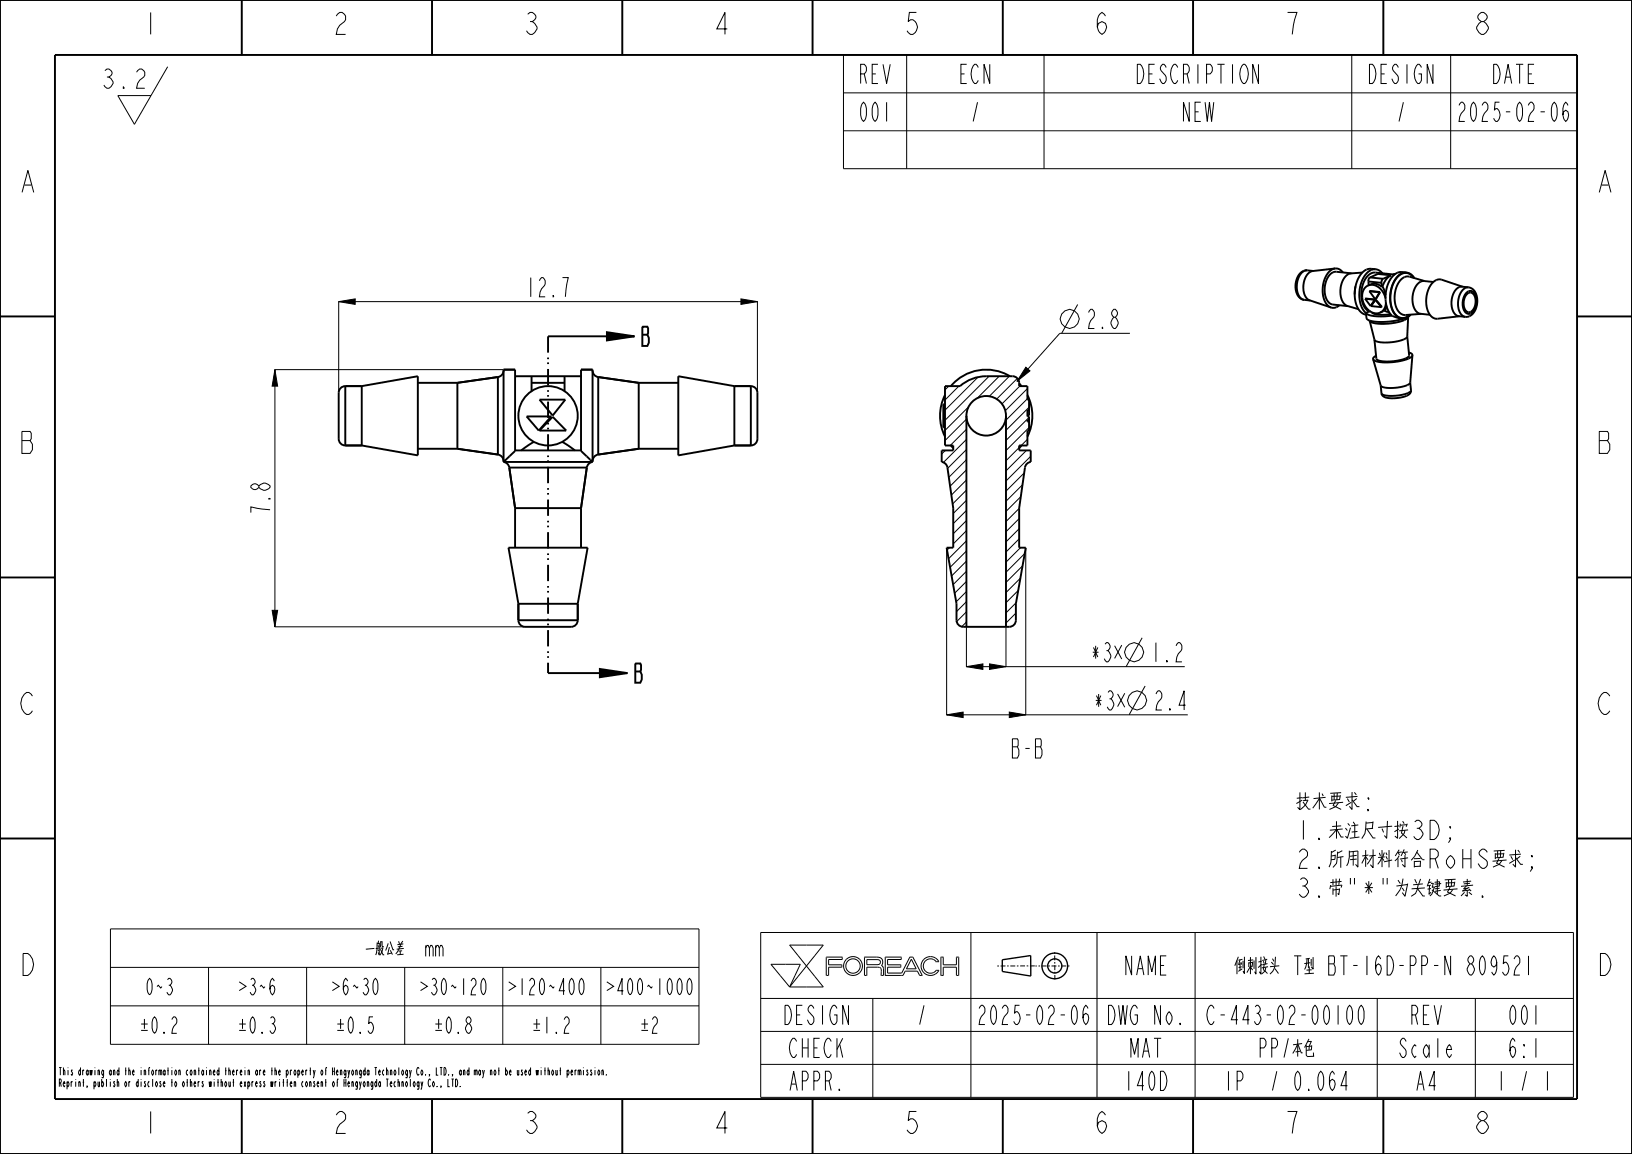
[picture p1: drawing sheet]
<svg xmlns="http://www.w3.org/2000/svg" width="297mm" height="210mm" viewBox="0 0 297 210" stroke-linecap="round" stroke-linejoin="round" font-family="sans-serif">
<g fill="none" stroke="#000" stroke-width=".18">
<path d="M19.1 12.9l.4-.3a.82 .82 0 0 1 .9 .8l-.6 .6a1.58 1.58 0 0 1 .8 1.2 1.2 1.2 0 0 1-1.1 .9l-.6-.6M19.5 14h.3M22.4 15.8l.2 .3h-.2zM24.9 13.1l.5-.5h.4l.5 .5a1.35 1.35 0 0 1-.9 1.5l-.4 .6-.1 .9h1.4M30.5 12.1l-6 10.5-3.1-5.2h6.1M153.5 10h133.5v20.7h-133.5zM153.5 16.9h133.5M165 10v20.7M190 10v20.7M246 10v20.7M264 10v20.7M153.5 23.8h133.5"/>
<path d="M61.6 54.9l3-.5v1zM61.6 54.8v16.6M61.6 54.9h76.2M134.8 54.4l3 .5-3 .5zM137.8 54.8v16.6M196.1 55.4l-2.9 5.3M50 67.3h41.6M50 67.3l.5 3h-1zM50 67.3v46.8M172.7 70.3l-.7 .7M174.5 70.3l-2.5 2.5M175.9 76.3l-3.9 3.9"/>
<path d="M175.9 78.1l-3 3M175.9 80l-4.2 4.2M176.3 74l-4.3 4.3M178 68.6l-6 6M180 68.5l-8 8M181.8 68.5l-3.9 4M183.7 68.5l-3.7 3.6M185.2 68.8l-3.8 3.8M185.6 70.3l-3.3 3.2M186.7 66.8l.7 .7-2.3 1.9zM187 72.6l-3.9 3.9M187 79.9l-1.1 1.2"/>
<path d="M187 70.7l-4 4M187.3 74.1l-4.2 4.2M187.3 76l-4.2 4.2M187.3 77.8l-4.2 4.2M205.6 60.7h-12.7l-7.8 8.7M172 82l-.6 .6M172.3 99.7v30.4M172.8 99.7l-.4 .4M175.9 98.4l-3.3 3.3M175.9 91l-2.4 2.4M175.9 92.9l-2.4 2.4M175.9 94.7l-2.4 2.4"/>
<path d="M175.9 96.6l-2.4 2.4M175.9 81.8l-3.5 3.4M175.9 83.7l-3.2 3.2M175.9 85.5l-3 3M175.9 87.4l-2.8 2.7M175.9 89.2l-2.5 2.5M185.5 81.4l-2.4 2.4M185.5 92.5l-2.4 2.4M185.5 94.4l-2.4 2.4M185.5 96.2l-2.4 2.4M185.5 98.1l-2.4 2.4M185.7 99.7l-2.6 2.6"/>
<path d="M185.8 90.4l-2.7 2.7M186.1 88.2l-3 3M186.4 86.1l-3.3 3.3M186.7 99.7v30.4M186.8 82l-3.7 3.7M187.6 83l-4.5 4.5M49.5 111.1h1l-.5 3zM50 114.1h45.5M175.9 113.2l-.9 .8M175.9 100.3l-3 2.9M175.9 104l-2.4 2.4M175.9 107.7l-1.9 1.8"/>
<path d="M175.9 102.1l-2.7 2.7M175.9 105.8l-2.2 2.1M175.9 114.1v7.3M175.9 111.3l-1.8 1.8M175.9 109.5l-1.8 1.8M183.1 114.1v7.3M184.9 111.6l-1.8 1.8M184.9 109.7l-1.8 1.8M185.3 107.5l-2.2 2.2M185.7 105.2l-2.6 2.6M186.1 103l-3 3M186.5 100.7l-3.4 3.4"/>
<path d="M172.3 130.1l3-.5v1zM172.3 130.1h43.9M175.9 121.3l3-.5v1zM175.9 121.3h39.7M180.1 120.8l3 .5-3 .5zM183.7 129.6l3 .5-3 .5zM20.1 169h107.1v21h-107.1zM20.1 176h107.1M37.9 176v14M55.8 176v14M73.6 176v14M78.1 172.5l.3-.5h.2l.2 .5v1.5"/>
<path d="M79.3 172.5l.2-.5h.2l.2 .5v1.5M79.3 172v2M79.9 172.5l.3-.5h.2l.2 .5v1.5M91.5 176v14M109.3 176v14M138.4 169.7h147.9v30h-147.9zM140.3 175.5h5.3l-1.9 4.1zM143.7 172h6.1l-3 3.8zM146.8 175.8l3 3.8h-6.1M146.8 175.8l-3.1 3.8M150.8 177.5v-1.5h2.4v-.4h-2.4v-1h2.4l.1-.4h-2.9v3.3h.4M157.8 174.6l2.1 .1 .3 .1v.4l-.4 .3h-2z"/>
<path d="M157.8 177.5v-1.5h1.9l.4 .1 .2 .2 .1 1.2h.4M160.8 177.5v-1.3l-.4-.5 .2-.6-.2-.7-.7-.2h-2.3l-.1 3.3h.5M164.3 177.5h.1M165.9 174.6l.8 1.7h-1.7zM166.1 174.2h-.5l-1.5 2.9h-2.6v-1.1h2.4v-.4h-2.4v-1h2.5v-.4h-2.9v3.3h3.2M166.1 174.2h.1M166.1 174.2l1.7 3.3h-.4l-.4-.8h-2.3l-.4 .8M170.4 175l-.7-.5h-.8l-.6 .5-.3 .8 .3 .8 .6 .4h.8l.7-.4M170.4 176.6h.1M170.4 175h.1M170.4 176.6h.4M170.4 175h.5l-.4-.5-.5-.3-.7-.1-.7 .1-.5 .4-.3 .5-.2 .5 .1 .7 .5 .8 1 .4 1-.2 .7-.7"/>
<path d="M170.8 176.6h.1M171.2 174.2h.5v1.4h2.4v-1.4h.4v3.3h-.4v-1.5h-2.4v1.5h-.5zM176.7 169.7v30M199.6 169.7v30M217.5 169.7v30M20.1 183h107.1M138.4 181.7h147.9M138.4 187.7h147.9M138.4 193.7h147.9M158.8 181.7v18M250.6 181.7v18M268.5 181.7v18"/>
<circle cx="194.6" cy="58" r="1.72"/>
<circle cx="155.2" cy="175.8" r="1.31"/>
<circle cx="155.2" cy="175.8" r="1.71"/>
</g>
<path d="M61.6 54.9l3-.5v1zM134.8 54.4l3 .5-3 .5zM50 67.3l.5 3h-1zM110.5 60.5l5 .7-5 .8zM186.7 66.8l.7 .7-2.3 1.9zM49.5 111.1h1l-.5 3zM109.2 121.7l5 .8-5 .7zM172.3 130.1l3-.5v1zM175.9 121.3l3-.5v1zM180.1 120.8l3 .5-3 .5zM183.7 129.6l3 .5-3 .5z" fill="#000"/>
<g fill="none" stroke="#000" stroke-width=".35">
<path d="M0 0h297v210h-297zM10 10h277v190h-277zM44 .1v10M78.6 .1v10M113.2 .1v10M147.9 .1v10M182.5 .1v10M217.1 .1v10M251.7 .1v10M0 57.6h10M236.6 49.8l.6-.5 .7-.1a2.31 2.31 0 0 0-1.9 2.4 2.5 2.5 0 0 0 1.3 3h.1a2.5 2.5 0 0 1-1.6-3.3l.3-.8zM246.7 52.1l-.2 1.5"/>
<path d="M248.4 54.4l1.9 .1-.8 1.1M248.4 54.4l1 1.3M248.4 54.4l1.8 .1M248.6 56.9v.1M248.6 56.9a3.2 3.2 0 0 0 2.6 .7l2.1-.2M248.6 57l.1 .9a2.04 2.04 0 0 0 1.9 .7l1.9-.1a11.5 11.5 0 0 0 3.4-.7M249 51.2l.1 .7M249 51.2l2.4 .3M249.2 56.7h.2M249.2 56.7l-.6 .2M249.2 53l1.9 .2M249.2 53l2 .1"/>
<path d="M249.2 53l1.1 1.5 .8-1.3M249.3 50.5l-.2 .3-.1 .4M249.3 50.5l2.4 .2M249.4 51.8a1.97 1.97 0 0 1 2.1 .4M249.5 55.6l-.1 .1M249.5 48.9a3 3 0 0 0-2.7 2.6 5.2 5.2 0 0 0 1.1 5.5l.7 .3M249.6 56.8a4.6 4.6 0 0 0 3.5 .4M250.2 54.5l-.8 1.2M250.3 54.6l.1-.1 1.1 1.4h-.1M250.3 54.6l-.8 1.1 1.9 .2M250.3 54.6l1.1 1.3M251.2 53.1l-.8 1.3-.2 .1"/>
<path d="M251.2 53.1l-.1 .1M251.4 51.5l.1 .7M251.6 49.7a1.84 1.84 0 0 0-3.2 .4 5.9 5.9 0 0 0 .1 6.8l.1 .1M251.6 52.1l-.1 .1M251.6 52.1l.6 1.6M251.7 50.7l-.2 .3-.1 .5M253.1 50.1a3.3 3.3 0 0 0-1.5 2M253.1 50.1l-2.3-.3-1.5 .7M253.1 50.1l-1.4 .6M253.8 50l-3.5-.4a2.64 2.64 0 0 0-2.3 2.3 4.4 4.4 0 0 0 .9 4.6l.3 .2M255.1 49.5a3.1 3.1 0 0 0-2.7 2.7 5.3 5.3 0 0 0 1 5.3l1.5 .4M255.9 57.8l.8-.5z"/>
<path d="M256.3 57.6a3.2 3.2 0 0 1-2.6 1.2l-.7 .1a5.4 5.4 0 0 1-3.7-.5v-.1M256.5 50.4a2.27 2.27 0 0 0-2.4 1.9 4.3 4.3 0 0 0 .9 4.9l.8 .1M257.3 50.6a1.84 1.84 0 0 0-1.7-.9 1.84 1.84 0 0 0-1.6 1.1 5.8 5.8 0 0 0 0 6.5 1.69 1.69 0 0 0 2.6 0M257.4 50.6a1.86 1.86 0 0 0-1.7-1 1.86 1.86 0 0 0-1.7 1 5.9 5.9 0 0 0 0 6.8 1.63 1.63 0 0 0 1.9 .4M266.3 52.7a1.45 1.45 0 0 1 1.5-.3 1.45 1.45 0 0 1 .9 1.3 3 3 0 0 1-1.7 4 1.57 1.57 0 0 1-1.6-1.7 3.9 3.9 0 0 1 .9-3.3zM266.9 53.3a1.02 1.02 0 0 1 1.1-.3 1.02 1.02 0 0 1 .6 1 2.58 2.58 0 0 1-1.1 3.1 1.41 1.41 0 0 1-1.3-1.7 2.96 2.96 0 0 1 .7-2.1zM267 53.5a.87 .87 0 0 1 .9-.2 .87 .87 0 0 1 .6 .9 2.14 2.14 0 0 1-1.1 2.6 1.49 1.49 0 0 1-1-2l.2-.7zM287 57.6h10M62.8 70.3a1.2 1.2 0 0 0-1.2 1.2v8.4a1.2 1.2 0 0 0 1.2 1.2M62.8 70.3v10.8M62.8 70.3h3M90.6 68.6l-7.4 1.1"/>
<path d="M90.6 68.6v14.1M91.6 67.4a1.2 1.2 0 0 1-1 1.2M91.6 67.3h2.1v14.8l-2.1 2zM93.7 68.5h12M95.8 75.8h4.5l-2.3 2.6zM96.7 68.5v2.7M96.7 69.7h6M98.2 72.7h4.7l-2.3 2.9zM99.7 61.2h15.8M100.6 75.8l2.4 2.6h-4.8zM102.7 68.5v2.7M105.7 67.3h2.1v16.8l-2.1-2z"/>
<path d="M107.8 67.4a1.2 1.2 0 0 0 1.1 1.2M108.9 68.6v14.1M108.9 68.6l7.3 1.1M110.5 60.5l5 .7-5 .8zM133.6 70.3h3M136.6 70.3v10.8M136.6 70.3a1.2 1.2 0 0 1 1.2 1.2v8.4a1.2 1.2 0 0 1-1.2 1.2M171.7 77.7h.3M171.7 77.4h.3M171.7 77.1h.3M171.7 76.8h.3M171.7 76.3h.3"/>
<path d="M171.7 76.1h.3M171.7 75.7h.3M171.7 75.6h.3M171.7 75.5h.3M171.7 75.2h.3M171.7 74.9h.3M171.7 74.5h.3M171.7 74.3h.3M171.7 73.9h.3M171.7 73.7h.3M172 71.9a8.4 8.4 0 0 0 0 7.5M172 73.6h-.3v4.2h.3"/>
<path d="M175.9 75.7v38.4M183.1 75.7v38.4M183.8 68.5a8.4 8.4 0 0 0-10.8 1.8M185.5 69.8l.4 .5M187 71.9a8.4 8.4 0 0 1 0 7.5M187.3 74.6h-.3v1.2h.3v2.6h-.3v2.7h-1.5v.9h2.1v2.1a1.2 1.2 0 0 0-1.1 1l-1 7.4v7.2h1.2l-1.8 10.2v3a1.2 1.2 0 0 1-1.2 1.2h-8.4a1.2 1.2 0 0 1-1.2-1.2v-3l-1.8-10.2h1.2v-7.2l-1.1-7.4a1.2 1.2 0 0 0-1-1v-2.1h2.1v-.9h-1.5v-10.8h2.7a7.2 7.2 0 0 1 4.8-1.8h4.8a1.35 1.35 0 0 1 1.2 1.8h1.5v2.4h.3v2.9h-.3M187.3 76.4h-.3v.3h.3M251.4 71.6a3.2 3.2 0 0 0 2.7 .4h.4a2.78 2.78 0 0 0 2.3-1 1.44 1.44 0 0 1-1.5 1.3l-1.3 .2a2.52 2.52 0 0 1-2.5-.7zM62.8 81.1h3M83.2 81.7l7.4 1M90.6 82.7a1.2 1.2 0 0 1 1 1.2M91.6 84.1a1.2 1.2 0 0 1 1.1 1"/>
<path d="M91.6 84.1h16.2M91.6 84.1h.1M92.7 85.1l1 7.4M92.7 85.1h14.1M93.7 82h12M106.8 85.1l-1.1 7.4M107.8 84.1a1.2 1.2 0 0 0-1 1M108.9 82.7a1.2 1.2 0 0 0-1.1 1.2M116.2 81.7l-7.3 1M133.6 81.1h3M173 81.1l.5 .4M185.9 81.1l-.4 .4"/>
<path d="M0 105.1h10M94.3 112.9h10.8M94.3 112.9a1.2 1.2 0 0 0 1.2 1.2h8.4a1.2 1.2 0 0 0 1.2-1.2M94.3 109.9v3M105.1 109.9v3M287 105.1h10M99.7 122.5h14.5M109.2 121.7l5 .8-5 .7zM0 152.6h10M287 152.6h10M44 200.1v10M78.6 200.1v10"/>
<path d="M113.2 200.1v10M147.9 200.1v10M182.5 200.1v10M217.1 200.1v10M251.7 200.1v10"/>
<circle cx="179.5" cy="75.7" r="3.6"/>
</g>
<g fill="none" stroke="#000" stroke-width=".25">
<path d="M187.6 173.9v3.7l-5.2-.8v-2.1l5.2-.8"/>
<circle cx="192" cy="175.8" r="2.34"/>
<circle cx="192" cy="175.8" r="1.29"/>
</g>
<path d="M181.5 175.8h6.8M191.9 173.3l.1 5M194.6 175.8h-6.2" fill="none" stroke="#000" stroke-width=".18" stroke-dasharray=".3 .3 .9 .3" stroke-linecap="butt"/>
<path d="M99.7 61.2v61.3" fill="none" stroke="#000" stroke-width=".35" stroke-dasharray="3 .9 .3 .6 .3 .9" stroke-linecap="butt"/>
<!-- layer: 02___PRT_ALL_AXES -->
<g fill="none" stroke="#000" stroke-width=".35">
<path d="M237.4 54.6l1 .1M237.9 49.2l1.1 .1M243 48.9l-4.1 .4a3 3 0 0 0-1.7 3.6l.4 1 .5 .7 4.1 1.4M243 48.9a1.53 1.53 0 0 1 1.4 .7M243 48.9a3.6 3.6 0 0 0-2.3 3.6 3.3 3.3 0 0 0 1.5 3.5M243.8 55.5l-.9 .5h-.7M246 49.7l-2.8-.2a2.56 2.56 0 0 0-2.1 2.6 2.88 2.88 0 0 0 1.3 3.3l2.9 .3M247.9 49.6l-2 .2a3 3 0 0 0-2 3.2 2.62 2.62 0 0 0 1.3 2.7l2 .6M249 52a2.64 2.64 0 0 1 3.1 2.3M249 52a2.7 2.7 0 0 0-.2 4.2 2.1 2.1 0 0 0 2.4 .7M249.3 58.3l.8 3.5M249.4 51.8l-.4 .2"/>
<path d="M249.5 48.9l.9 .1M251.9 56.5l1 .4M251.9 56.5l-.7 .4M252.2 55.1l-.3 1.1-.7 .7M252.3 55.6l-.1 .6-.3 .3M253.9 49.8l-.4 .1M254.9 57.9h.2M255.1 49.5l.9 .1M256.3 57.6l-.2 3.6a3.8 3.8 0 0 1-2.9 1.1 3.7 3.7 0 0 1-3.1-.5M256.5 50.4l2.8 .7M258.6 57.1l-2.8 .2M260.9 51.3l-1.7-.2a2.56 2.56 0 0 0-2.1 2.7 2.88 2.88 0 0 0 1.3 3.3l1.8 .2"/>
<path d="M266.2 52.2l-3.8-1.3a2.15 2.15 0 0 0-2.4 1.7 4.7 4.7 0 0 0 .6 5.1l.9 .3 4.1-.5M267.3 52.3l-1.2-.1a2.21 2.21 0 0 0-1.9 2.2 2.6 2.6 0 0 0 1.2 3.1l1.3 .2M62.8 70.3h3M65.8 70.3v10.8M65.8 70.3l10.2-1.8v14.4l-10.2-1.8M76 69.7h7.2M83.2 69.7v12M90.6 68.6l-7.4 1.1M91.6 67.3h2.1M105.7 67.3h2.1M108.9 68.6l7.3 1.1M116.2 69.7v12"/>
<path d="M116.2 69.7h7.2M133.6 70.3h3M133.6 70.3l-10.2-1.8v14.4l10.2-1.8M133.6 70.3v10.8M249.9 65.4l1.4 4.8M250.4 64.7l-.4 .3-.1 .4M251.3 70.1l.1 1.5M256.1 61.2l.3 3.5a2.21 2.21 0 0 1-1.9 .9l-.8 .1a4.4 4.4 0 0 1-3.2-.4l-.4-3.5M256.4 64.1l.5 .3 .1 .2M256.6 69.6a4 4 0 0 1-3 1 2.87 2.87 0 0 1-2.3-.4M256.6 69.6l.2 1.4M257 64.6a3.4 3.4 0 0 1-2.6 1.2h-.4a5.7 5.7 0 0 1-4.1-.4"/>
<path d="M257 64.6l-.4 5M62.8 81.1h3M76 81.7h7.2M83.2 81.7l7.4 1M92.7 85.1l1 7.4M93.7 92.5h12M93.7 92.5v7.2M97.2 80.4l-2.3 1.6M102.3 80.4l2.3 1.6M105.7 92.5v7.2M106.8 85.1l-1.1 7.4M116.2 81.7l-7.3 1"/>
<path d="M116.2 81.7h7.2M133.6 81.1h3M94.3 109.9h10.8M94.3 109.9v3M94.3 109.9l-1.8-10.2h14.4l-1.8 10.2M105.1 109.9v3"/>
<circle cx="99.7" cy="75.7" r="5.4"/>
</g>
<g font-size="5.2">
<text x="26.1" y="6.3">1</text>
<text x="60.7" y="6.3">2</text>
<text x="95.4" y="6.3">3</text>
<text x="130" y="6.3">4</text>
<text x="164.6" y="6.3">5</text>
<text x="199.2" y="6.3">6</text>
<text x="233.9" y="6.3">7</text>
<text x="268.5" y="6.3">8</text>
<text x="3.8" y="35">A</text>
<text x="290.8" y="35">A</text>
<text x="3.8" y="82.5">B</text>
<text x="290.8" y="82.5">B</text>
<text x="3.8" y="130">C</text>
<text x="290.8" y="130">C</text>
<text x="3.8" y="177.5">D</text>
<text x="290.8" y="177.5">D</text>
<text x="26.1" y="206.3">1</text>
<text x="60.7" y="206.3">2</text>
<text x="95.4" y="206.3">3</text>
<text x="130" y="206.3">4</text>
<text x="164.6" y="206.3">5</text>
<text x="199.2" y="206.3">6</text>
<text x="233.9" y="206.3">7</text>
<text x="268.5" y="206.3">8</text>
</g>
<g font-size="4.6">
<text x="155.8" y="15.2">REV</text>
<text x="174.1" y="15.2">ECN</text>
<text x="205.5" y="15.2">DESCRIPTION</text>
<text x="248.2" y="15.2">DESIGN</text>
<text x="270.9" y="15.2">DATE</text>
<text x="155.8" y="22.1">001</text>
<text x="176.4" y="22.1">/</text>
<text x="214.6" y="22.1">NEW</text>
<text x="253.9" y="22.1">/</text>
<text x="264.1" y="22.1">2025-02-06</text>
<text x="95.5" y="54">12.7</text>
<text x="197.6" y="59.8">2.8</text>
<text x="116.5" y="63">B</text>
<text x="49.2" y="93.8" transform="rotate(-90 49.2 93.8)">7.8</text>
<text x="115.2" y="124.2">B</text>
<text x="198.3" y="120.4">*3× 1.2</text>
<text x="198.9" y="129.2">*3× 2.4</text>
<text x="183.3" y="137.9">B-B</text>
<text x="235.7" y="147.5">技术要求:</text>
<text x="235.7" y="152.8">1.未注尺寸按3D;</text>
<text x="235.7" y="158">2.所用材料符合RoHS要</text>
<text x="235.7" y="163.3">3.带&quot;*&quot;为关键要素.</text>
<text x="204" y="177.4">NAME</text>
<text x="216.7" y="177.4">倒刺接头 T型 BT-16D-PP-N 809521</text>
<text x="141.8" y="186.4">DESIGN</text>
<text x="166.6" y="186.4">/</text>
<text x="176.8" y="186.4">2025-02-06</text>
<text x="200.6" y="186.4">DWG No.</text>
<text x="218.1" y="186.4">C-443-02-00100</text>
<text x="256.2" y="186.4">REV</text>
<text x="274" y="186.4">001</text>
<text x="143" y="192.4">CHECK</text>
<text x="205.2" y="192.4">MAT</text>
<text x="228.6" y="192.4">PP</text>
<text x="230.5" y="192.4">/本色</text>
<text x="253.9" y="192.4">Scale</text>
<text x="274" y="192.4">6:1</text>
<text x="143" y="198.4">APPR.</text>
<text x="204" y="198.4">140D</text>
<text x="222.3" y="198.4">IP</text>
<text x="230.9" y="198.4">/ 0.064</text>
<text x="257.3" y="198.4">A4</text>
<text x="272.1" y="198.4">1</text>
<text x="276.3" y="198.4">/ 1</text>
</g>
<g font-size="3.9">
<text x="61.9" y="174">一般公差</text>
<text x="26.1" y="181">0~3</text>
<text x="42" y="181">＞3~6</text>
<text x="58.9" y="181">＞6~30</text>
<text x="74.8" y="181">＞30~120＞120~400＞400~1000</text>
<text x="24.2" y="188">±0.2</text>
<text x="42" y="188">±0.3</text>
<text x="59.9" y="188">±0.5</text>
<text x="77.7" y="188">±0.8</text>
<text x="95.5" y="188">±1.2</text>
<text x="115.3" y="188">±2</text>
</g>
<g font-size="1.8">
<text x="10.6" y="195.7">This drawing and the information contained therein are the property of</text>
<text x="10.6" y="197.8">Reprint, publish or disclose to others without express written consent of</text>
<text x="60.3" y="195.7">Hengyongda Technology Co., LTD., and may not be used without permission.</text>
<text x="62.4" y="197.8">Hengyongda Technology Co., LTD.</text>
</g>
</svg>
